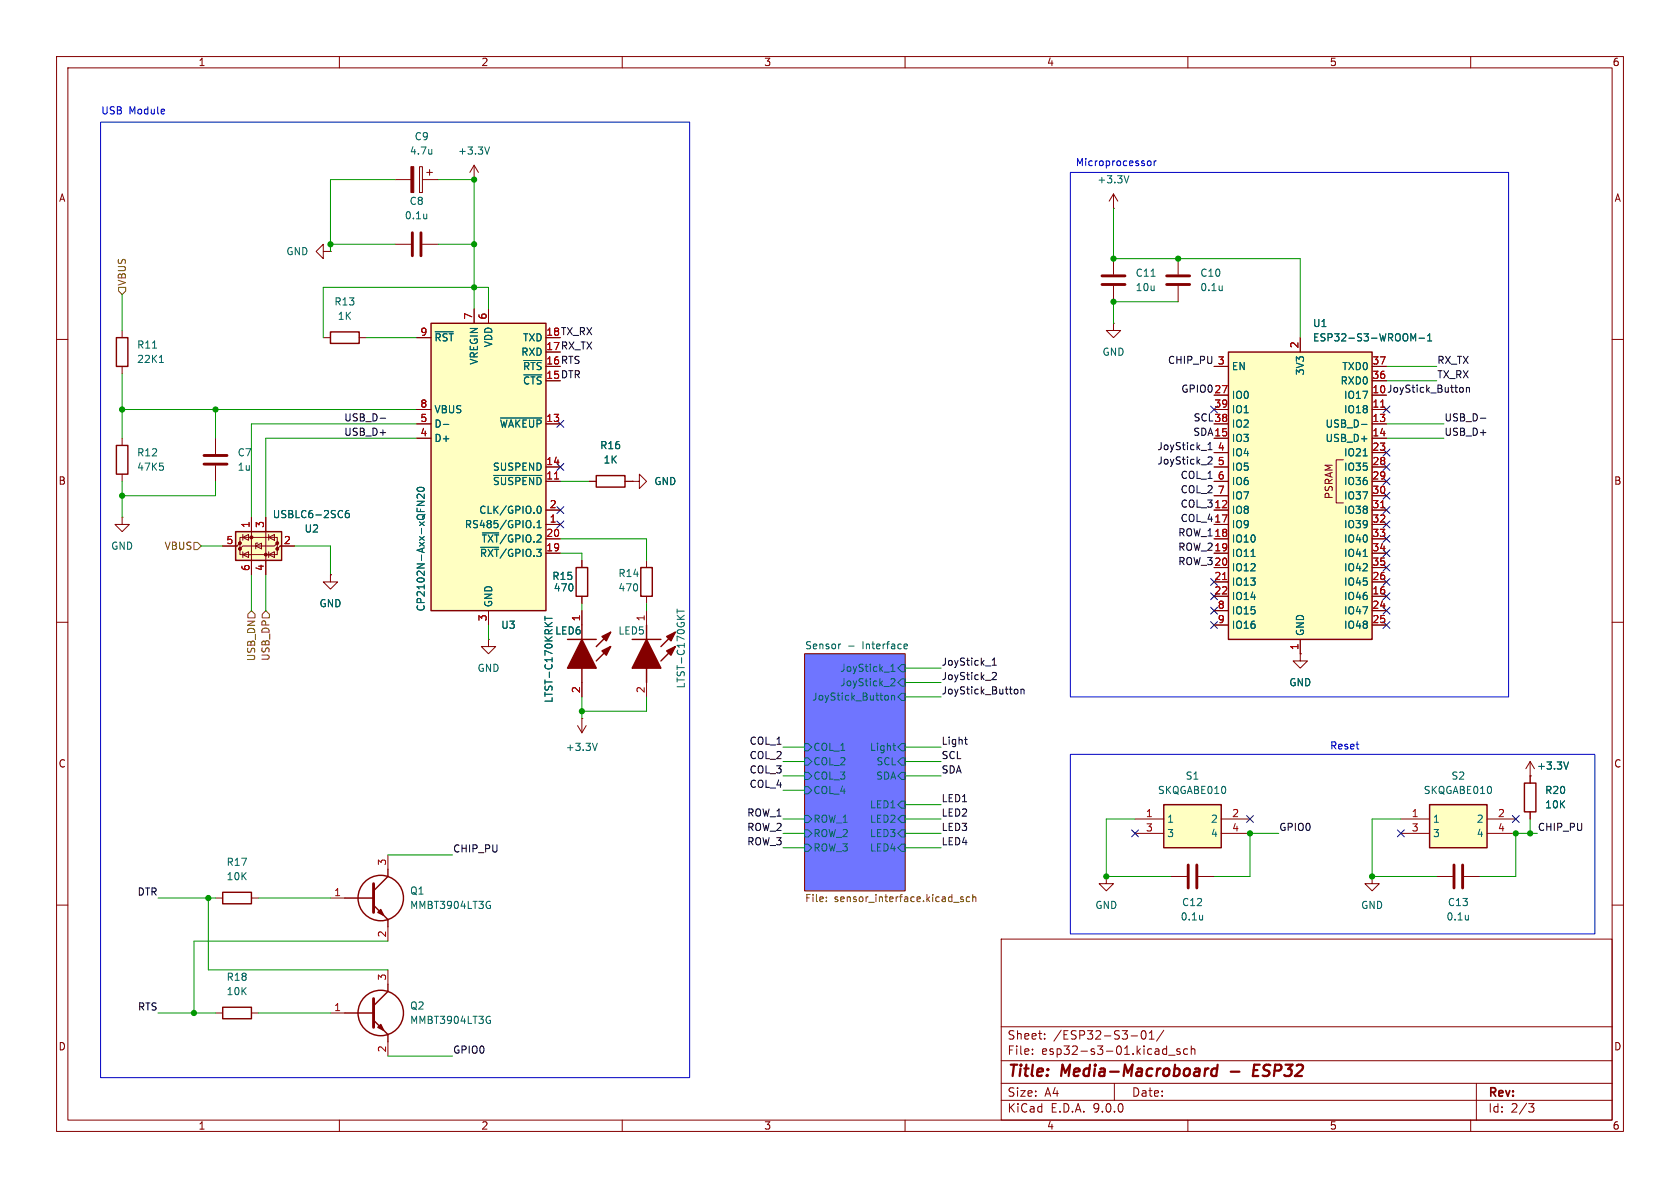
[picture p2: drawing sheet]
<svg xmlns="http://www.w3.org/2000/svg" width="297mm" height="210mm" viewBox="0 0 297 210" stroke-linecap="round" stroke-linejoin="round" font-family="sans-serif">
<g fill="none" stroke="#840000" stroke-width=".18">
<path d="M10 10h277v190h-277zM12 12h273v186h-273zM60 10v2M110 10v2M160 10v2M210 10v2M260 10v2M57.1 59.7h1.3M63.5 59.7h1.3M10 60h2M38.1 77.5v2.8M285 60h2"/>
<path d="M38.1 82.3v2.8M102.9 99.1v1.2M114.3 99.1v1.2M10 110h2M58.4 101.6v1.3h1.3l-1.3 1.2-1.3-1.2h1.3M58.4 101.6h.1M86.4 113v1.3h1.2l-1.2 1.3-1.3-1.3h1.3M86.4 113h.1M102.9 105.4v1.3M102.9 108v2.5M114.3 105.4v1.3M114.3 108v2.5"/>
<path d="M142.2 115.6h17.8v41.9h-17.8zM285 110h2M102.1 128.3l.8 1.2M102.9 127h.1M102.9 120.7v2.5M102.9 127v2.5M103.6 128.3l-.7 1.2M114.3 120.7v2.5M270.5 137.2h.1M270.5 134.6l-.8 1.3M270.5 134.6l.8 1.3M270.5 134.6v3.8"/>
<path d="M242.6 154.9v1.3h1.2l-1.2 1.3-1.3-1.3h1.3M242.6 154.9h.1M254 154.9h2.8M258.8 154.9h2.8M270.5 143.5v1.3M10 160h2M58.4 179.1h2.6M68.6 171.5v2.5M177 166h108v32h-108zM285 160h2M60 198v2M68.6 184.2v2.5"/>
<path d="M110 198v2M160 198v2M177 194.5h108M177 191.5h108M177 187.5h108M177 181.5h108M182.5 186.3v.1M182.5 185.5v.1M184.7 183.6v.1M184.7 182.8v.1M197 191.5v3M200 183.1h1.1"/>
<path d="M201.9 182.3l.2-.1a.81 .81 0 0 1 .6 .6 .81 .81 0 0 1-.3 .8l-.2 .1a.81 .81 0 0 1-.3-1.4zM203.2 183.7h.8M203.2 182.6l.4-.4v1.5M205.7 182.1l-1.2 2M206.1 185.4l.1 .1M206.2 184.9v1.5M206.2 186.3l-.1 .1M206.6 186.5h1.1M208.6 185.5l-.4-.1-.2 .2 .1 .2 .5 .2v.3h-.6M210 185.5l-.5-.1-.3 .3v.4l.2 .2h.6M210 198v2M210.6 185.5l.2-.1 .4 .1v.9"/>
<path d="M210.6 184.9v1.5M260 198v2M261 191.5v6.5M270.2 195.1h1l-.5 .6 .4 .1 .1 .5-.3 .3h-.4"/>
</g>
<path d="M213.5 188.9h.2M215.2 189a.66 .66 0 0 0-1 .3l-.1 .5 .2 .3 .1 .1 .6-.1M215.3 188.2l-.3 2M217.6 189.4h1.5M221.6 189.2h.7M222.7 188.2h-1l-.2 2h.9" fill="none" stroke="#840000" stroke-width=".4"/>
<path d="M142.2 115.6h17.8v41.9h-17.8z" fill="#6f75ff" stroke="#6f75ff" stroke-width=".18"/>
<g fill="none" stroke="#006464" stroke-width=".18">
<path d="M96.3 108.9v.8M96.3 109.3h1.3M119.7 107.7v.7M119.7 108h1.3M148.6 113.8l-.2 .1M150 114.2h1M157.5 118.7h.7M157.5 117.8l.4-.4v1.3M159.4 117.5h.6v1.2h-.6l-.7-.6zM159.9 113.9l.3-.1 .2 .4-.6 .1M159.9 114.6h.5M105.6 131.4l-.4 1.3"/>
<path d="M142.2 131.4h.7l.6 .7-.6 .6h-.7zM142.2 134h.7l.6 .6-.6 .7h-.7zM142.2 136.5h.7l.6 .7-.6 .6h-.7zM142.2 139.1h.7l.6 .6-.6 .6h-.7zM156.6 122.9l.3 .1 .2 .2-.1 .4-.4 .2M157.5 120.1l.5-.1 .2 .3-.8 .9h.8M157.6 123l.2-.1 .3 .1 .1 .8M157.6 122.9v.9M157.9 131.8h.4M158.1 132.6l.2 .1M159.4 131.4h.6v1.3h-.6l-.7-.6zM159.4 134h.6v1.3h-.6l-.7-.7z"/>
<path d="M159.4 136.5h.6v1.3h-.6l-.7-.6zM159.4 120h.6v1.3h-.6l-.7-.6zM159.4 122.6h.6v1.2h-.6l-.7-.6zM277.3 134.7l-.4 1.3M142.2 144.1h.7l.6 .7-.6 .6h-.7zM142.2 146.7h.7l.6 .6-.6 .7h-.7zM142.2 149.2h.7l.6 .7-.6 .6h-.7zM159.4 141.6h.6v1.3h-.6l-.7-.7zM159.4 144.1h.6v1.3h-.6l-.7-.6zM159.4 146.7h.6v1.3h-.6l-.7-.7zM159.4 149.2h.6v1.3h-.6l-.7-.6zM86.3 179.6l.4 .1"/>
<path d="M259.6 161.8v.8M259.6 162.5l-.1 .1M86.5 180.4h.2v.4l-.4 .1"/>
</g>
<path d="M146.1 159.3v.1M146.1 158.6v.1M168.6 159.5h1M170.3 158.6l-.3-.1-.2 .2 .1 .2 .4 .1v.3h-.5M171.4 158.6l-.3-.1-.3 .3 .1 .5h.5M172 158.7l.2-.2 .3 .1v.8M172 158.1v1.3" fill="none" stroke="#725600" stroke-width=".18"/>
<g fill="none" stroke="#840000" stroke-width=".25">
<path d="M58.4 58.7h5.1v2h-5.1zM100.3 113h5.1M101.9 100.3h2v5.1h-2zM102.9 110.5v2.5M102.9 118.1v2.6M107.9 111.8l-2.5 2.5M107.9 114.3l-2.5 2.5M111.8 113h5M113.3 100.3h2v5.1h-2zM114.3 110.5v2.5M114.3 118.1v2.6M119.4 111.8l-2.6 2.5"/>
<path d="M119.4 114.3l-2.6 2.5M269.5 138.4h2v5.1h-2zM61 179.1h5M68.6 174v1.3l-2.6 2.5M66 180.3l2.6 2.6v1.3"/>
<circle cx="67.3" cy="179.1" r="4"/>
</g>
<g fill="#840000" stroke="#840000" stroke-width=".25">
<path d="M102.9 113l2.5 5.1h-5.1z"/>
<path d="M106.4 112.5l1.5-.7-.7 1.5z"/>
<path d="M106.4 115.1l1.5-.8-.7 1.5z"/>
<path d="M114.3 113l2.5 5.1h-5z"/>
<path d="M117.9 112.5l1.5-.7-.8 1.5z"/>
<path d="M117.9 115.1l1.5-.8-.8 1.5z"/>
<path d="M66.8 181.6l.5-.5 .5 1z"/>
</g>
<path d="M36.1 80.5h4M36.1 82h4M257 152.9v4.1M258.6 152.9v4.1M66 176.5v5.1" fill="none" stroke="#840000" stroke-width=".51"/>
<path d="M252.7 142.2h10.2v7.7h-10.2z" fill="#ffffc2"/>
<path d="M39.4 157.7h5v2.1h-5zM252.7 142.2h10.2v7.7h-10.2z" fill="none" stroke="#840000" stroke-width=".25"/>
<g fill="none" stroke="#840000" stroke-width=".18">
<path d="M69.8 31.8h2.8M74.2 29.5h.5v4.5h-.5zM74.7 31.8h2.8M75.4 30.5h1.1M75.9 30v1M57.1 44.5v-1.3l-1.2 1.3 1.2 1.2v-1.2h1.3M58.4 44.5h.1M38.1 158.8h1.3M44.4 158.8h1.3M247.6 144.8h5.1M247.6 147.3h5.1M262.9 144.8h5.1"/>
<path d="M262.9 147.3h5.1"/>
</g>
<path d="M72.6 29.5h.6v4.5h-.6z" fill="#840000" stroke="#840000" stroke-width=".18"/>
<path d="M76.3 26.4v.8M76.3 27.1v.1" fill="none" stroke="#006464" stroke-width=".18"/>
<path d="M205.7 142.2h10.2v7.7h-10.2z" fill="#ffffc2"/>
<g fill="none" stroke="#840000" stroke-width=".25">
<path d="M20.6 59.7h2v5.1h-2zM61 158.8h5M68.6 153.7v1.2l-2.6 2.6M205.7 142.2h10.2v7.7h-10.2zM39.4 178.1h5v2h-5zM66 160l2.6 2.6v1.2"/>
<circle cx="67.3" cy="158.7" r="4"/>
</g>
<g fill="none" stroke="#840000" stroke-width=".18">
<path d="M196.8 36.8h.1M196.8 34.3l-.7 1.3M196.8 34.3l.8 1.3M196.8 34.3v2.5M21.6 58.4v1.3M69.8 43.2h2.8M74.7 43.2h2.8M196.8 57.2v1.2h1.3l-1.3 1.3-1.2-1.3h1.2M196.8 57.2h.1M196.8 45.7v2.8M196.8 50.5v2.8M208.3 45.7v2.8"/>
<path d="M208.3 50.5v2.8M21.6 64.8v1.2M229.9 115.6v1.2h1.2l-1.2 1.3-1.3-1.3h1.3M229.9 115.6h.1M58.4 158.8h2.6M68.6 151.1v2.6M195.6 154.9v1.3h1.2l-1.2 1.3-1.3-1.3h1.3M195.6 154.9h.1M200.7 144.8h5M200.7 147.3h5M207 154.9h2.8M211.8 154.9h2.8"/>
<path d="M215.9 144.8h5.1M215.9 147.3h5.1M38.1 179.1h1.3M44.4 179.1h1.3M68.6 163.8v2.6"/>
</g>
<path d="M72.9 41.1v4.1M74.4 41.1v4.1M194.8 48.8h4.1M194.8 50.3h4.1M206.2 48.8h4.1M206.2 50.3h4.1M66 156.2v5.1M210.1 152.9v4.1M211.6 152.9v4.1" fill="none" stroke="#840000" stroke-width=".51"/>
<path d="M75.4 37.8v.9M75.4 38.6h.1M199.6 31.1l-.5 1.2M203.5 48.8h.7M216.1 50.5v.9M216.1 51.3h-.1M27 61.5h.7M28.2 64.1h.7M86.3 159.3l.4 .1M86.5 160.1h.2v.4l-.4 .1M212.6 161.8v.8M212.6 162.5l-.1 .1" fill="none" stroke="#006464" stroke-width=".18"/>
<path d="M66.8 161.3l.5-.5 .5 1z" fill="#840000" stroke="#840000" stroke-width=".25"/>
<path d="M217.2 62.2h25.4v50.8h-25.4z" fill="#ffffc2"/>
<path d="M217.2 62.2h25.4v50.8h-25.4z" fill="none" stroke="#840000" stroke-width=".25"/>
<g fill="none" stroke="#840000" stroke-width=".18">
<path d="M83.8 31.8h.1M83.8 29.2l-.7 1.3M83.8 29.2l.8 1.3M83.8 29.2v2.6M229.9 59.7v2.5M214.6 64.8h2.6M214.6 69.9h2.6M214.6 72.4h2.6M214.6 74.9h2.6M214.6 77.5h2.6M242.6 64.8h2.5M242.6 72.4h2.5"/>
<path d="M242.6 74.9h2.5M242.6 77.5h2.5M242.6 67.3h2.5M111.8 85.1h1.2v-1.3l1.3 1.3-1.3 1.3v-1.3M111.8 85.1h.1M214.6 80h2.6M214.6 82.6h2.6M214.6 85.1h2.6M214.6 87.6h2.6M214.6 90.2h2.6M214.6 92.7h2.6M214.6 95.3h2.6"/>
<path d="M214.6 97.8h2.6M237.5 81.3h-1.3v7.6h1.3M242.6 80h2.5M242.6 82.6h2.5M242.6 85.1h2.5M242.6 87.6h2.5M242.6 90.2h2.5M242.6 92.7h2.5M242.6 95.3h2.5M242.6 97.8h2.5M214.6 100.3h2.6M214.6 102.9h2.6"/>
<path d="M214.6 105.4h2.6M214.6 108h2.6M214.6 110.5h2.6M229.9 113v2.6M242.6 100.3h2.5M242.6 102.9h2.5M242.6 105.4h2.5M242.6 108h2.5M242.6 110.5h2.5"/>
</g>
<path d="M86.5 26l-.4 1.2M249.8 59.9l.5-.9v1.3M250.9 59.8h.9M252.4 59.4l.3-.4v1.3M240.7 75h1M252.4 60.3h.7M221.2 98.4h.7M241 98.4h.7M241 80.6h.7" fill="none" stroke="#006464" stroke-width=".18"/>
<path d="M244.1 72h.7M244.1 89.8h.7M216.1 102.5h.8" fill="none" stroke="#a90000" stroke-width=".18"/>
<path d="M41.7 94h8.1v5.1h-8.1z" fill="#ffffc2"/>
<g fill="#840000" stroke="#840000" stroke-width=".18">
<circle cx="44.4" cy="95" r=".25"/>
<circle cx="42.4" cy="96" r=".25"/>
<circle cx="49" cy="96" r=".25"/>
<circle cx="42.4" cy="97" r=".25"/>
<circle cx="49" cy="97" r=".25"/>
<circle cx="47" cy="98" r=".25"/>
</g>
<g fill="none" stroke="#840000" stroke-width=".18">
<path d="M21.6 77.5v1.2M21.6 91.4v1.3h1.3l-1.3 1.3-1.3-1.3h1.3M21.6 91.4h.1M21.6 83.8v1.3M39.4 96.5h2.5l.5-.5v1l.5-.5h5.6l.5-.5v1l.5-.5h2.6M42.4 96v-1h6.6v1M42.4 97v1h6.6v-1M42.9 95l1-.5v1zM42.9 98l1-.5v1.1zM42.9 94.5v1M42.9 97.5v1.1M44.4 91.4v10.2"/>
<path d="M45.2 96.5l1-.5v1zM45.6 96h-.4v1M47 91.4v10.2M47.5 95l1-.5v1zM47.5 98l1-.5v1.1zM47.5 94.5v1M47.5 97.5v1.1"/>
</g>
<path d="M20.6 78.7h2v5.1h-2zM41.7 94h8.1v5.1h-8.1z" fill="none" stroke="#840000" stroke-width=".25"/>
<path d="M28.2 81.9h.6M28.8 82.4l.1 .2-.1 .5M61.6 90.2l-.3 .1a.86 .86 0 0 0 0 1.2l.4-.1 .1-.4-.3-.3h-.2l-.3 .3" fill="none" stroke="#006464" stroke-width=".18"/>
<path d="M76.2 57.2h20.3v50.8h-20.3z" fill="#ffffc2"/>
<path d="M76.2 57.2h20.3v50.8h-20.3zM105.4 84.1h5.1v2h-5.1z" fill="none" stroke="#840000" stroke-width=".25"/>
<g fill="none" stroke="#840000" stroke-width=".18">
<path d="M73.7 59.7h2.5M83.8 54.6v2.6M86.4 54.6v2.6M229.9 59.7v2.5M73.7 72.4h2.5M73.7 74.9h2.5M73.7 77.5h2.5M96.5 74.9h2.6M214.6 72.4h2.6M214.6 74.9h2.6M214.6 77.5h2.6M214.6 64.8h2.6"/>
<path d="M214.6 69.9h2.6M242.6 72.4h2.5M242.6 74.9h2.5M242.6 77.5h2.5M242.6 64.8h2.5M242.6 67.3h2.5M39.4 96.5h2.5M44.4 91.4v2.6M44.4 99.1v2.5M47 91.4v2.6M47 99.1v2.5M49.5 96.5h2.6"/>
<path d="M96.5 82.6h2.6M96.5 85.1h2.6M96.5 90.2h2.6M96.5 92.7h2.6M96.5 95.3h2.6M96.5 97.8h2.6M102.9 99.1v1.2M104.1 85.1h1.3M110.5 85.1h1.3M111.8 85.1h.1M214.6 82.6h2.6M214.6 85.1h2.6"/>
<path d="M214.6 90.2h2.6M214.6 92.7h2.6M214.6 95.3h2.6M214.6 97.8h2.6M214.6 80h2.6M214.6 87.6h2.6M242.6 82.6h2.5M242.6 85.1h2.5M242.6 90.2h2.5M242.6 92.7h2.5M242.6 95.3h2.5M242.6 97.8h2.5"/>
<path d="M242.6 80h2.5M242.6 87.6h2.5M58.4 101.6h.1M86.4 108v2.5M102.9 105.4v1.3M102.9 108v2.5M214.6 100.3h2.6M214.6 102.9h2.6M214.6 105.4h2.6M214.6 108h2.6M214.6 110.5h2.6M229.9 115.6h.1"/>
<path d="M229.9 113v2.6M242.6 100.3h2.5M242.6 102.9h2.5M242.6 105.4h2.5M242.6 108h2.5M242.6 110.5h2.5M102.9 120.7v2.5M270.5 137.2h.1M270.5 137.2v1.2M270.5 143.5v1.3"/>
</g>
<g fill="none" stroke="#006464" stroke-width=".18">
<path d="M76.9 58.6h3.2M249.8 59.9l.5-.9v1.3M250.9 59.8h.9M252.4 59.4l.3-.4v1.3M78.4 75h.9M88.5 73.9h7.3M92.6 63.7h3.2M92.6 66.3h3.2M240.7 75h1M252.4 60.3h.7M61.6 90.2l-.3 .1a.86 .86 0 0 0 0 1.2l.4-.1 .1-.4-.3-.3h-.2l-.3 .3M73.7 88.6h1.3l-1.3 .7"/>
<path d="M73.9 86.3a.69 .69 0 0 1 1.1 .3 .72 .72 0 0 1-1.3-.2zM75 87.3v.8l-.9-.8-.4 .3 .2 .5M85 96.7h3.2M85.3 94.2h2.9M87.3 84h8.5M94.4 93.2v.1M94.9 90l.2-.4 .1-.1a.68 .68 0 0 1 .5 .6 .68 .68 0 0 1-.5 .6l-.1-.1-.2-.3M94.9 93.3h.8M94.9 92.4l.4-.4v1.3M221.2 98.4h.7M241 98.4h.7M241 80.6h.7"/>
<path d="M96.3 108.9v.8M96.3 109.3h1.3M277.3 134.7l-.4 1.3"/>
</g>
<path d="M244.1 72h.7M98 84.7h.8M244.1 89.8h.7M216.1 102.5h.8" fill="none" stroke="#a90000" stroke-width=".18"/>
<path d="M21 50.8h1.2v.6l-.6 .7-.6-.7zM34.3 95.9h.6l.7 .6-.7 .7h-.6zM44.4 108l.7 .6v.6h-1.3v-.6zM47 108l.6 .6v.6h-1.2v-.6z" fill="none" stroke="#725600" stroke-width=".18"/>
<g fill="none" stroke="#0f0f0f" stroke-width=".18">
<path d="M67.2 73.9h1M213.6 79.5h.7M213.6 78.6l.3-.4v1.3M258.3 68.5l.3 .1 .1 .1-.1 .5-.3 .1M259.2 68.6l.2-.1 .3 .1 .1 .7M259.2 68.5v.8M261.7 73.9h1M213.6 80.9l.4-.1 .3 .3-.8 .9h.8M175.4 119l.5-.1 .2 .3-.7 .9h.7M175.4 117.6h.7M175.4 116.7l.4-.4v1.3M170.5 130.7h.5"/>
<path d="M170.8 131.5l.2 .1M179.5 121.8l.3 .1 .2 .2-.1 .5-.4 .1M180.5 122l.2-.2 .3 .1v.8M180.5 121.8v.9"/>
</g>
<g fill="none" stroke="#009600" stroke-width=".18">
<path d="M69.8 31.8h-11.4v12.7M77.5 31.8h6.3v22.8M196.8 36.8v8.9h33.1v14M21.6 52.1v6.3M58.4 43.2h11.4M64.8 59.7h8.9M77.5 43.2h6.3M86.4 54.6v-3.8h-29.3v8.9M208.3 53.3h-11.5v3.9M21.6 66v11.5M21.6 72.4h52.1M38.1 72.4v5.1"/>
<path d="M73.7 74.9h-29.3v16.5M73.7 77.5h-26.7v13.9M245.1 67.3h8.9M245.1 77.5h10.2M245.1 64.8h8.9M245.1 74.9h10.2M21.6 85.1v6.3M35.6 96.5h3.8M38.1 85.1v2.5h-16.5M52.1 96.5h6.3v5.1M99.1 97.8h3.8v1.3M99.1 85.1h5"/>
<path d="M99.1 95.3h15.2v3.8M44.4 101.6v6.4M47 101.6v6.4M86.4 110.5v2.5M102.9 106.7v1.3M114.3 106.7v1.3M160 118.1h6.4M102.9 123.2v3.8M114.3 123.2v2.5h-11.4M138.4 134.6h3.8M138.4 137.2h3.8M138.4 132.1h3.8"/>
<path d="M138.4 139.7h3.8M160 134.6h6.4M160 137.2h6.4M160 132.1h6.4M160 123.2h6.4M160 120.7h6.4M27.9 158.8h10.2M36.8 158.8v12.7h31.8M45.7 158.8h12.7M68.6 151.1h11.4M138.4 147.3h3.8M138.4 144.8h3.8"/>
<path d="M138.4 149.9h3.8M160 147.3h6.4M160 142.2h6.4M160 144.8h6.4M160 149.9h6.4M200.7 144.8h-5.1v10.1h11.4M226.1 147.3h-5.1v7.6h-6.4M247.6 144.8h-5v10.1h11.4M270.5 144.8v2.5M271.8 147.3h-3.8v7.6h-6.4M27.9 179.1h10.2M45.7 179.1h12.7"/>
<path d="M68.6 166.4h-34.3v12.7M68.6 186.7h11.4"/>
</g>
<g fill="none" stroke="#000084" stroke-width=".18">
<path d="M98.5 74.3l1.2 1.2M99.7 74.3l-1.2 1.2M214 71.8l1.2 1.2M215.2 71.8l-1.2 1.2M244.5 79.4l1.2 1.2M244.5 71.8l1.2 1.2M245.7 79.4l-1.2 1.2M245.7 71.8l-1.2 1.2M98.5 89.6l1.2 1.2M98.5 92.1l1.2 1.2M98.5 81.9l1.2 1.3M99.7 89.6l-1.2 1.2"/>
<path d="M99.7 92.1l-1.2 1.2M99.7 81.9l-1.2 1.3M244.5 99.7l1.2 1.2M244.5 84.5l1.2 1.2M244.5 94.6l1.2 1.3M244.5 87l1.2 1.2M244.5 97.2l1.2 1.2M244.5 89.6l1.2 1.2M244.5 81.9l1.2 1.3M244.5 92.1l1.2 1.2M245.7 99.7l-1.2 1.2M245.7 84.5l-1.2 1.2"/>
<path d="M245.7 94.6l-1.2 1.3M245.7 87l-1.2 1.2M245.7 97.2l-1.2 1.2M245.7 89.6l-1.2 1.2M245.7 81.9l-1.2 1.3M245.7 92.1l-1.2 1.2M214 104.8l1.2 1.2M214 109.9l1.2 1.2M214 107.3l1.2 1.3M214 102.3l1.2 1.2M215.2 109.9l-1.2 1.2M215.2 104.8l-1.2 1.2"/>
<path d="M215.2 102.3l-1.2 1.2M215.2 107.3l-1.2 1.3M244.5 109.9l1.2 1.2M244.5 102.3l1.2 1.2M244.5 104.8l1.2 1.2M244.5 107.3l1.2 1.3M245.7 102.3l-1.2 1.2M245.7 109.9l-1.2 1.2M245.7 104.8l-1.2 1.2M245.7 107.3l-1.2 1.3M200.1 146.7l1.2 1.2M201.3 146.7l-1.2 1.2"/>
<path d="M220.4 144.2l1.2 1.2M221.6 144.2l-1.2 1.2M247 146.7l1.3 1.2M248.3 146.7l-1.3 1.2M267.4 144.2l1.2 1.2M268.6 144.2l-1.2 1.2"/>
</g>
<path d="M17.8 21.6h104.1v168.9h-104.1zM189.2 30.5h77.5v92.7h-77.5zM203 28.5l.3-.1 .2 .3v.3l-.2 .3-.3-.1-.2-.2zM204 28.4v.9M204.4 28.4l-.4 .3M189.2 133.4h92.7v31.7h-92.7z" fill="none" stroke="#0000c2" stroke-width=".18"/>
<g fill="#009600" stroke="#009600" stroke-width=".18">
<circle cx="196.8" cy="53.3" r=".46"/>
<circle cx="208.3" cy="45.7" r=".46"/>
<circle cx="196.8" cy="45.7" r=".46"/>
<circle cx="242.6" cy="154.9" r=".46"/>
<circle cx="195.6" cy="154.9" r=".46"/>
<circle cx="268" cy="147.3" r=".46"/>
<circle cx="270.5" cy="147.3" r=".46"/>
<circle cx="221" cy="147.3" r=".46"/>
<circle cx="38.1" cy="72.4" r=".46"/>
<circle cx="21.6" cy="72.4" r=".46"/>
<circle cx="21.6" cy="87.6" r=".46"/>
<circle cx="58.4" cy="43.2" r=".46"/>
<circle cx="36.8" cy="158.8" r=".46"/>
<circle cx="34.3" cy="179.1" r=".46"/>
<circle cx="83.8" cy="31.8" r=".46"/>
<circle cx="102.9" cy="125.7" r=".46"/>
<circle cx="83.8" cy="43.2" r=".46"/>
<circle cx="83.8" cy="50.8" r=".46"/>
</g>
<g font-size="2.8" fill="#840000">
<text x="178" y="190.9">Title:</text>
<text x="187.7" y="190.9">Media-Macroboard</text>
<text x="223.2" y="190.9">ESP32</text>
</g>
<g font-size="2.1" fill="#840000">
<text x="178" y="184">Sheet:</text>
<text x="186.2" y="184">/ESP32-S3-01/</text>
<text x="178" y="186.7">File:</text>
<text x="184.1" y="186.7">esp32-s3-01.kicad_sch</text>
<text x="178" y="196.9">KiCad</text>
<text x="178" y="194.1">Size:</text>
<text x="184.7" y="194.1">A4</text>
<text x="185.7" y="196.9">E.D.A.</text>
<text x="193.3" y="196.9">9.0.0</text>
<text x="200" y="194.1">Date:</text>
<text x="263" y="194.3">Rev:</text>
<text x="263" y="196.9">Id:</text>
<text x="267.1" y="196.9">2/3</text>
</g>
<g font-size="1.8" fill="#840000">
<text x="35" y="11.9">1</text>
<text x="85" y="11.9">2</text>
<text x="135" y="11.9">3</text>
<text x="185" y="11.9">4</text>
<text x="235" y="11.9">5</text>
<text x="285" y="11.9">6</text>
<text x="10.3" y="35.9">A</text>
<text x="285.3" y="35.9">A</text>
<text x="96.5" y="59.4">18 TX_RX</text>
<text x="96.5" y="62">17 RX_TX</text>
<text x="96.5" y="64.5">16 RTS</text>
<text x="96.5" y="67.1">15 DTR</text>
<text x="242.5" y="69.6">10 JoyStick_Button</text>
<text x="10.3" y="85.9">B</text>
<text x="235.8" y="88.3" transform="rotate(-90 235.8 88.3)">PSRAM</text>
<text x="285.3" y="85.9">B</text>
<text x="10.3" y="135.9">C</text>
<text x="285.3" y="135.9">C</text>
<text x="10.3" y="185.9">D</text>
<text x="285.3" y="185.9">D</text>
<text x="35" y="199.9">1</text>
<text x="85" y="199.9">2</text>
<text x="135" y="199.9">3</text>
<text x="185" y="199.9">4</text>
<text x="235" y="199.9">5</text>
<text x="285" y="199.9">6</text>
</g>
<g font-size="1.8" fill="#0000c2">
<text x="17.8" y="20.4">USB</text>
<text x="22.8" y="20.4">Module</text>
<text x="190.1" y="29.6">Microprocessor</text>
<text x="235" y="132.7">Reset</text>
</g>
<g font-size="1.8" fill="#006464">
<text x="72.4" y="27.5">4.7u</text>
<text x="73.2" y="25">C9</text>
<text x="80.9" y="27.5">+3.3V</text>
<text x="193.9" y="32.6">+3.3V</text>
<text x="71.5" y="39">0.1u</text>
<text x="72.3" y="36.4">C8</text>
<text x="50.5" y="45.3">GND</text>
<text x="200.7" y="49.1">C11</text>
<text x="200.7" y="51.7">10u</text>
<text x="212.1" y="49.1">C10</text>
<text x="212.1" y="51.7">0.1u</text>
<text x="59" y="54.2">R13</text>
<text x="59.6" y="56.7">1K</text>
<text x="232" y="58">U1</text>
<text x="24.1" y="64.4">22K1</text>
<text x="24.1" y="61.8">R11</text>
<text x="76.7" y="60.6">~{RST}</text>
<text x="84.7" y="64.6" transform="rotate(-90 84.7 64.6)">VREGIN</text>
<text x="87.2" y="61.5" transform="rotate(-90 87.2 61.5)">VDD</text>
<text x="92.1" y="63.1">RXD</text>
<text x="92.4" y="60.6">TXD</text>
<text x="92.4" y="65.6">~{RTS}</text>
<text x="194.8" y="63.1">GND</text>
<text x="217.7" y="65.6">EN</text>
<text x="232" y="60.6">ESP32-S3-WROOM-1</text>
<text x="237.2" y="65.6">TXD0</text>
<text x="92.4" y="68.2">~{CTS}</text>
<text x="217.7" y="70.7">IO0</text>
<text x="230.7" y="66.4" transform="rotate(-90 230.7 66.4)">3V3</text>
<text x="236.9" y="68.2">RXD0</text>
<text x="237.5" y="70.7">IO17</text>
<text x="76.7" y="73.3">VBUS</text>
<text x="76.7" y="75.8">D-</text>
<text x="88.2" y="75.8">~{WAKEUP}</text>
<text x="217.7" y="73.3">IO1</text>
<text x="217.7" y="75.8">IO2</text>
<text x="234.2" y="75.8">USB_D-</text>
<text x="237.5" y="73.3">IO18</text>
<text x="24.1" y="83.4">47K5</text>
<text x="24.1" y="80.9">R12</text>
<text x="41.9" y="80.9">C7</text>
<text x="41.9" y="83.4">1u</text>
<text x="76.7" y="78.3">D+</text>
<text x="87" y="83.4">SUSPEND</text>
<text x="106" y="79.6">R16</text>
<text x="106.6" y="82.1">1K</text>
<text x="217.7" y="78.3">IO3</text>
<text x="217.7" y="80.9">IO4</text>
<text x="217.7" y="83.4">IO5</text>
<text x="234.2" y="78.3">USB_D+</text>
<text x="237.5" y="80.9">IO21</text>
<text x="237.5" y="83.4">IO35</text>
<text x="87" y="86">~{SUSPEND}</text>
<text x="115.6" y="86">GND</text>
<text x="217.7" y="86">IO6</text>
<text x="217.7" y="88.5">IO7</text>
<text x="237.5" y="86">IO36</text>
<text x="237.5" y="88.5">IO37</text>
<text x="48.1" y="91.8">USBLC6-2SC6</text>
<text x="53.7" y="94.3">U2</text>
<text x="82.1" y="93.6">RS485/GPIO.1</text>
<text x="84.6" y="91">CLK/GPIO.0</text>
<text x="217.7" y="91">IO8</text>
<text x="217.7" y="93.6">IO9</text>
<text x="237.5" y="91">IO38</text>
<text x="237.5" y="93.6">IO39</text>
<text x="19.6" y="97.4">GND</text>
<text x="84.7" y="98.7">~{RXT}/GPIO.3</text>
<text x="85" y="96.1">~{TXT}/GPIO.2</text>
<text x="217.7" y="96.1">IO10</text>
<text x="217.7" y="98.7">IO11</text>
<text x="217.7" y="101.2">IO12</text>
<text x="237.5" y="96.1">IO40</text>
<text x="237.5" y="98.7">IO41</text>
<text x="237.5" y="101.2">IO42</text>
<text x="56.4" y="107.5">GND</text>
<text x="87.2" y="107.4" transform="rotate(-90 87.2 107.4)">GND</text>
<text x="97.5" y="102.7">R15</text>
<text x="97.8" y="104.7">470</text>
<text x="109.2" y="104.7">470</text>
<text x="109.2" y="102.2">R14</text>
<text x="217.7" y="103.7">IO13</text>
<text x="217.7" y="106.3">IO14</text>
<text x="237.5" y="103.7">IO45</text>
<text x="237.5" y="106.3">IO46</text>
<text x="75.3" y="108.2" transform="rotate(-90 75.3 108.2)">CP2102N-Axx-xQFN20</text>
<text x="88.5" y="111.4">U3</text>
<text x="98.1" y="112.4">LED6</text>
<text x="109.2" y="112.4">LED5</text>
<text x="217.7" y="108.8">IO15</text>
<text x="217.7" y="111.4">IO16</text>
<text x="230.7" y="112.5" transform="rotate(-90 230.7 112.5)">GND</text>
<text x="237.5" y="108.8">IO47</text>
<text x="237.5" y="111.4">IO48</text>
<text x="84.3" y="119">GND</text>
<text x="142.2" y="114.9">Sensor</text>
<text x="148.4" y="119">JoyStick_1</text>
<text x="152.6" y="114.9">Interface</text>
<text x="97.9" y="124.3" transform="rotate(-90 97.9 124.3)">LTST-C170KRKT</text>
<text x="121.3" y="121.8" transform="rotate(-90 121.3 121.8)">LTST-C170GKT</text>
<text x="143.5" y="124.1">JoyStick_Button</text>
<text x="148.4" y="121.5">JoyStick_2</text>
<text x="227.8" y="121.5">GND</text>
<text x="99.9" y="132.9">+3.3V</text>
<text x="143.7" y="132.9">COL_1</text>
<text x="143.7" y="135.5">COL_2</text>
<text x="153.7" y="132.9">Light</text>
<text x="154.8" y="135.5">SCL</text>
<text x="271.6" y="136.2">+3.3V</text>
<text x="143.7" y="138">COL_3</text>
<text x="143.7" y="140.6">COL_4</text>
<text x="153.7" y="143.1">LED1</text>
<text x="154.8" y="138">SDA</text>
<text x="204.6" y="140.6">SKQGABE010</text>
<text x="209.5" y="138">S1</text>
<text x="251.6" y="140.6">SKQGABE010</text>
<text x="256.5" y="138">S2</text>
<text x="273.1" y="140.6">R20</text>
<text x="273.1" y="143.1">10K</text>
<text x="143.7" y="145.6">ROW_1</text>
<text x="143.7" y="148.2">ROW_2</text>
<text x="153.7" y="145.6">LED2</text>
<text x="153.7" y="148.2">LED3</text>
<text x="206.2" y="145.6">1</text>
<text x="206.2" y="148.2">3</text>
<text x="214" y="145.6">2</text>
<text x="214" y="148.2">4</text>
<text x="253.2" y="145.6">1</text>
<text x="253.2" y="148.2">3</text>
<text x="261" y="145.6">2</text>
<text x="261" y="148.2">4</text>
<text x="40" y="153.3">R17</text>
<text x="40" y="155.8">10K</text>
<text x="143.7" y="150.7">ROW_3</text>
<text x="153.7" y="150.7">LED4</text>
<text x="72.4" y="158.3">Q1</text>
<text x="72.4" y="160.9">MMBT3904LT3G</text>
<text x="193.5" y="160.9">GND</text>
<text x="208.9" y="160.4">C12</text>
<text x="240.5" y="160.9">GND</text>
<text x="255.9" y="160.4">C13</text>
<text x="208.6" y="162.9">0.1u</text>
<text x="255.6" y="162.9">0.1u</text>
<text x="40" y="173.6">R18</text>
<text x="40" y="176.1">10K</text>
<text x="72.4" y="178.7">Q2</text>
<text x="72.4" y="181.2">MMBT3904LT3G</text>
</g>
<g font-size="1.8" fill="#725600">
<text x="22.5" y="50.6" transform="rotate(-90 22.5 50.6)">VBUS</text>
<text x="29" y="97.4">VBUS</text>
<text x="45.3" y="117" transform="rotate(-90 45.3 117)">USB_DN</text>
<text x="47.9" y="116.9" transform="rotate(-90 47.9 116.9)">USB_DP</text>
<text x="142.2" y="159.8">File:</text>
<text x="147.5" y="159.8">sensor_interface.kicad_sch</text>
</g>
<g font-size="1.8" fill="#a90000">
<text x="74.2" y="59.4">9</text>
<text x="83.6" y="56.6" transform="rotate(-90 83.6 56.6)">7</text>
<text x="86.1" y="56.6" transform="rotate(-90 86.1 56.6)">6</text>
<text x="96.5" y="59.4">18</text>
<text x="96.5" y="62">17</text>
<text x="96.5" y="64.5">16</text>
<text x="215.2" y="64.5">3</text>
<text x="229.6" y="61.7" transform="rotate(-90 229.6 61.7)">2</text>
<text x="242.5" y="64.5">37</text>
<text x="96.5" y="67.1">15</text>
<text x="214.6" y="69.6">27</text>
<text x="242.5" y="67.1">36</text>
<text x="242.5" y="69.6">10</text>
<text x="74.2" y="72.1">8</text>
<text x="74.2" y="74.7">5</text>
<text x="74.2" y="77.2">4</text>
<text x="96.5" y="74.7">13</text>
<text x="214.6" y="72.1">39</text>
<text x="214.6" y="74.7">38</text>
<text x="214.6" y="77.2">15</text>
<text x="242.5" y="72.1">11</text>
<text x="242.5" y="74.7">13</text>
<text x="242.5" y="77.2">14</text>
<text x="96.5" y="82.3">14</text>
<text x="215.2" y="79.8">4</text>
<text x="215.2" y="82.3">5</text>
<text x="242.5" y="79.8">23</text>
<text x="242.5" y="82.3">28</text>
<text x="96.5" y="84.8">11</text>
<text x="97.1" y="89.9">2</text>
<text x="214.6" y="89.9">12</text>
<text x="215.2" y="84.8">6</text>
<text x="215.2" y="87.4">7</text>
<text x="242.5" y="84.8">29</text>
<text x="242.5" y="87.4">30</text>
<text x="242.5" y="89.9">31</text>
<text x="44.2" y="93.4" transform="rotate(-90 44.2 93.4)">1</text>
<text x="46.7" y="93.4" transform="rotate(-90 46.7 93.4)">3</text>
<text x="96.5" y="95">20</text>
<text x="97.1" y="92.5">1</text>
<text x="214.6" y="92.5">17</text>
<text x="214.6" y="95">18</text>
<text x="242.5" y="92.5">32</text>
<text x="242.5" y="95">33</text>
<text x="39.9" y="96.3">5</text>
<text x="44.2" y="101" transform="rotate(-90 44.2 101)">6</text>
<text x="46.7" y="101" transform="rotate(-90 46.7 101)">4</text>
<text x="50.1" y="96.3">2</text>
<text x="96.5" y="97.5">19</text>
<text x="214.6" y="97.5">19</text>
<text x="214.6" y="100.1">20</text>
<text x="242.5" y="97.5">34</text>
<text x="242.5" y="100.1">35</text>
<text x="214.6" y="102.6">21</text>
<text x="214.6" y="105.2">22</text>
<text x="215.2" y="107.7">8</text>
<text x="242.5" y="102.6">26</text>
<text x="242.5" y="105.2">16</text>
<text x="242.5" y="107.7">24</text>
<text x="86.1" y="109.9" transform="rotate(-90 86.1 109.9)">3</text>
<text x="102.6" y="109.9" transform="rotate(-90 102.6 109.9)">1</text>
<text x="114" y="109.9" transform="rotate(-90 114 109.9)">1</text>
<text x="215.2" y="110.2">9</text>
<text x="242.5" y="110.2">25</text>
<text x="229.6" y="115" transform="rotate(-90 229.6 115)">1</text>
<text x="102.6" y="122.6" transform="rotate(-90 102.6 122.6)">2</text>
<text x="114" y="122.6" transform="rotate(-90 114 122.6)">2</text>
<text x="202.5" y="144.5">1</text>
<text x="202.5" y="147.1">3</text>
<text x="217.7" y="144.5">2</text>
<text x="217.7" y="147.1">4</text>
<text x="249.5" y="144.5">1</text>
<text x="249.5" y="147.1">3</text>
<text x="264.7" y="144.5">2</text>
<text x="264.7" y="147.1">4</text>
<text x="68.3" y="153.1" transform="rotate(-90 68.3 153.1)">3</text>
<text x="59" y="158.5">1</text>
<text x="68.3" y="165.8" transform="rotate(-90 68.3 165.8)">2</text>
<text x="68.3" y="173.4" transform="rotate(-90 68.3 173.4)">3</text>
<text x="59" y="178.8">1</text>
<text x="68.3" y="186.1" transform="rotate(-90 68.3 186.1)">2</text>
</g>
<g font-size="1.8" fill="#0f0f0f">
<text x="206.4" y="64.4">CHIP_PU 3</text>
<text x="254" y="64.4">RX_TX</text>
<text x="208.7" y="69.5">GPIO0</text>
<text x="254" y="67">TX_RX</text>
<text x="60.8" y="77.1">USB_D+</text>
<text x="60.8" y="74.6">USB_D-</text>
<text x="210.9" y="77.1">SDA15</text>
<text x="210.9" y="74.6">SCL38</text>
<text x="255.3" y="77.1">USB_D+</text>
<text x="255.3" y="74.6">USB_D-</text>
<text x="204.5" y="79.7">JoyStick_1</text>
<text x="204.5" y="82.2">JoyStick_2</text>
<text x="208.6" y="87.3">COL_2</text>
<text x="208.6" y="89.8">COL_3</text>
<text x="208.6" y="84.7">COL_1</text>
<text x="208.2" y="94.9">ROW_118</text>
<text x="208.6" y="92.4">COL_4</text>
<text x="208.2" y="97.4">ROW_219</text>
<text x="208.2" y="100">ROW_320</text>
<text x="166.4" y="117.8">JoyStick_1</text>
<text x="166.4" y="120.3">JoyStick_2</text>
<text x="166.4" y="122.8">JoyStick_Button</text>
<text x="132.4" y="131.7">COL_1</text>
<text x="166.4" y="131.7">Light</text>
<text x="132.4" y="136.8">COL_3</text>
<text x="132.4" y="134.3">COL_2</text>
<text x="166.4" y="136.8">SDA</text>
<text x="166.4" y="134.3">SCL</text>
<text x="132.4" y="139.4">COL_4</text>
<text x="166.4" y="141.9">LED1</text>
<text x="132" y="147">ROW_2</text>
<text x="132" y="149.5">ROW_3</text>
<text x="132" y="144.4">ROW_1</text>
<text x="166.4" y="147">LED3</text>
<text x="166.4" y="149.5">LED4</text>
<text x="166.4" y="144.4">LED2</text>
<text x="226.1" y="147">GPIO0</text>
<text x="271.8" y="147">CHIP_PU</text>
<text x="80" y="150.8">CHIP_PU</text>
<text x="24.2" y="158.4">DTR</text>
<text x="24.3" y="178.7">RTS</text>
<text x="80" y="186.3">GPIO0</text>
</g>
</svg>
